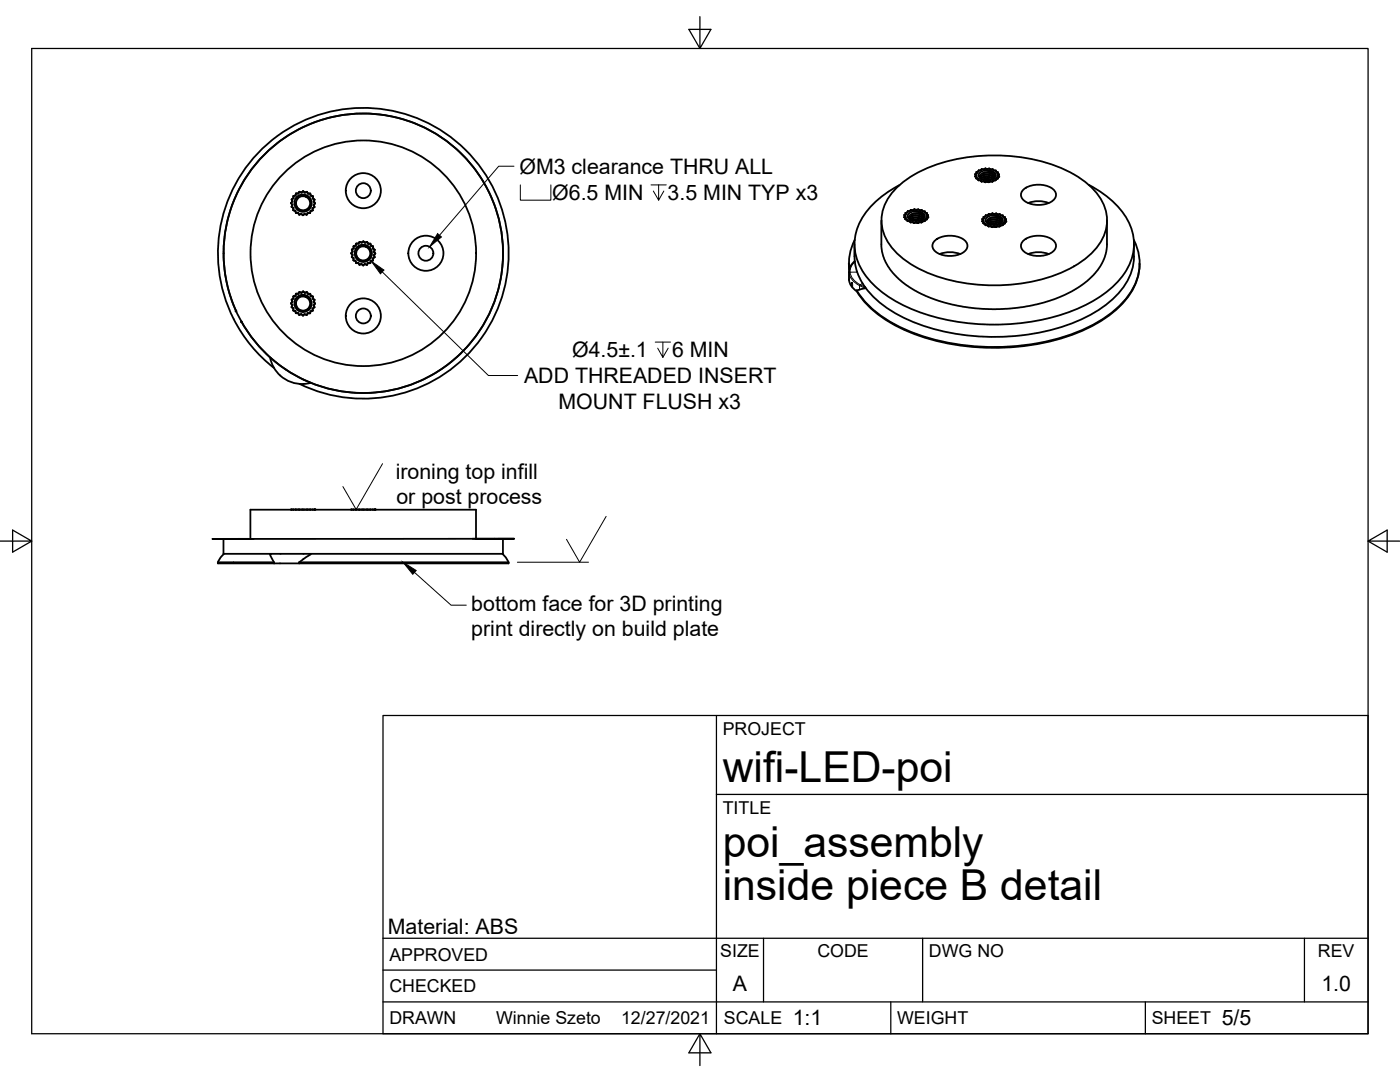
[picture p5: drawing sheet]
<svg xmlns="http://www.w3.org/2000/svg" width="279mm" height="216mm" viewBox="0 0 279 216" stroke-linecap="round" stroke-linejoin="round" font-family="sans-serif">
<!-- layer: Visible -->
<g fill="none" stroke="#000" stroke-width=".36">
<path d="M58.2 39.9l.2 .3-.3 .3M58.5 39.2l.1 .4-.4 .2M58.5 39.2h.1M58.6 39.4l-.2 .3M58.6 39.1h-.1M59 38.8l-.2 .3M59.1 38.6l-.1 .5h-.4M59.1 38.6l-.1 .1M59.1 39.5l-.1 .2M59.1 39.5a1.72 1.72 0 0 1 2.9 .2 1.72 1.72 0 0 1-1.5 2.5 1.72 1.72 0 0 1-1.5-2.5M59.3 39.3a1.59 1.59 0 0 1 2.1-.1 1.59 1.59 0 0 1 .4 2.1 1.59 1.59 0 0 1-2.1 .5l-.5-.6-.1-.9a1.42 1.42 0 0 0 1.3 1.6 1.42 1.42 0 0 0 1.5-1.3 1.42 1.42 0 0 0-1.4-1.5l-.9 .1-.6 .5M59.6 38.5l-.3 .1"/>
<path d="M59.7 38.3l-.1 .4-.5-.1M59.7 38.3h.1M59.8 38.2l-.1 .1M60.3 38.3l-.3 .1M60.4 38.2l-.2 .3-.4-.2M60.5 38.1h.1M60.5 38.2l.3 .3 .4-.2M60.7 38.3l.3 .1M61.1 39.3a1.41 1.41 0 0 0-2 1M61.2 38.3h.1M61.2 38.3l.2 .4 .4-.1M61.4 38.5l.3 .1"/>
<path d="M61.9 38.6h.1M61.9 38.7l.1 .4h.4M62 38.8l.2 .3M62.4 39.4l.2 .3M62.4 39.1l.1 .1M62.5 39.2l-.1 .4 .4 .2M62.7 39.8h.1M62.8 39.8l-.3 .5 .4 .3M178.7 37.7a24.3 24.3 0 0 1 14-6.3 34.9 34.9 0 0 1 21.6 3.4 12.6 12.6 0 0 1 6.4 7.4 9 9 0 0 1-3.6 9 28.7 28.7 0 0 1-16.8 5.7 33.5 33.5 0 0 1-17.8-3.8 12.6 12.6 0 0 1-6.4-7.4 8.4 8.4 0 0 1 2.6-8zM194.6 35.2h.1M194.6 34.8l.3 .2-.3 .2M194.6 35.2l.4 .1-.2 .3"/>
<path d="M194.6 35.2v.1M194.6 34.8h.1M194.8 34.9v.2M194.8 35.6h.1M194.8 35.3l.1 .2M194.8 34.4l.2 .2-.4 .2M194.9 35.6l.4 .1v.3M194.9 35.6v.1M194.9 34.3h.1M194.9 34.5l-.1 .2M195.1 35.7l.2 .1M195.3 34.1v.2h-.4"/>
<path d="M195.3 35.9v.1M195.3 36l.4-.1 .2 .4M195.3 34.2l-.2 .1M195.4 34.6a2.32 2.32 0 0 1 3.2 0 .88 .88 0 0 1-.9 1.3 2.13 2.13 0 0 1-2.4-.7zM195.5 36l.3 .1M195.6 35.4l.4-.5 1.2-.1 .8 .2 .4 .5M195.6 35.5l.5-.5 1-.1 .8 .2 .4 .4M195.7 35.6l.4-.3 .9-.1 .7 .2 .5 .3M195.8 35.7l.5-.3 .7-.1 .6 .1 .5 .3M195.8 33.9l-.2 .1M195.9 33.8l-.1 .2h-.4M195.9 36.2h.1"/>
<path d="M195.9 36.2l.4-.1 .3 .3M196 35.8l1.1-.2 .7 .3M196.1 36.2l.4 .1M196.2 34.6a1.92 1.92 0 0 1 2.1 .4M196.2 35.9l.9-.1 .6 .1M196.5 33.7l-.3 .1M196.5 34l1.3 .4 .5 .6M196.6 36.3h.1M196.6 33.6l-.2 .2-.5-.1M196.6 33.6v.1M196.6 33.6l.4 .2 .4-.2 .3 .2h.4M196.9 33.7h.3"/>
<path d="M197 36.2l.1 .1M197 34l.9 .2 .6 .5 .1 .5-.4 .5M197.2 36.3h-.4M197.6 33.7l.3 .1M197.6 36.1l.2 .1M197.9 36.2l-.4 .1M198 36.2l-.4-.1-.3 .3-.3-.2-.3 .2M198 36.2l.1 .1M198.1 36.2h.1M198.1 36.2h-.1M198.1 33.7l.1 .1M198.1 33.8l.1 .2h.5"/>
<path d="M198.2 36h.2M198.2 33.9l.3 .1M198.3 35l.1 .3-.1 .3M198.4 35.3a1.82 1.82 0 0 0-2.7-.4l-.2 .4 .4 .4M198.5 36l-.3 .1M198.6 35.7l.2 .1M198.7 36h.1M198.7 36h-.5l-.1 .2M198.7 34h.1M198.7 34.2l.2 .1M198.7 34v.3l.4 .1M198.9 35.7l-.2 .1"/>
<path d="M199 35.4l.1 .1M199.1 34.5l.1 .2M199.1 35.6l-.5 .1 .1 .3M199.1 35.6h.1M199.1 34.3l-.1 .3 .3 .2M199.2 35.3l-.1 .2M199.2 34.9l-.1 .1M199.2 35.1l.1 .1M199.3 34.9v.2M199.3 34.9h.1M199.3 35.2l-.3 .2 .1 .2M199.3 35.2h.1"/>
<path d="M199.4 34.8l-.3 .2 .2 .2M199.4 35.2h.1M199.4 34.8h.1M204.3 37.8a5.1 5.1 0 0 1 5.9 0 1.45 1.45 0 0 1-.5 2.5 5.2 5.2 0 0 1-5.4-.4 1.35 1.35 0 0 1 0-2.1zM217.3 36.9a16.6 16.6 0 0 1 8.5 8.8 10.4 10.4 0 0 1-3.1 10.9 29 29 0 0 1-14.5 7.2 45 45 0 0 1-27.8-2.8 18.8 18.8 0 0 1-8.7-7.6 10.2 10.2 0 0 1 2.3-12.4 21.6 21.6 0 0 1 5.5-4.1M58.1 40.6l.3 .3-.2 .4M58.1 40.6h.1M58.1 40.5h.1M58.2 59.9l.2 .3-.3 .3M58.2 41.3l.4 .2-.1 .5M58.2 59.7v.1M58.2 40.7l.1 .4"/>
<path d="M58.3 40l-.1 .4M58.4 41.4l.2 .3M58.5 59.2l.1 .4-.4 .2M58.5 42h.5l.1 .5M58.5 42h.1M58.6 59.4l-.2 .3M58.8 42l.2 .2M59 58.8l-.2 .3M59.1 42.5l.4-.1 .2 .4M59.1 58.6l-.1 .5h-.5M59.1 42.5h.1M59.1 58.6l-.1 .1"/>
<path d="M59.1 59.5a1.6 1.6 0 0 1 2.1-.5 1.6 1.6 0 0 1 .7 2.1 1.6 1.6 0 0 1-2 .8l-.7-.7-.1-.9a1.43 1.43 0 0 0 1.3 1.6 1.43 1.43 0 0 0 1.5-1.3 1.43 1.43 0 0 0-1.4-1.5l-.9 .1-.6 .6 .1-.3M59.3 59.3a1.73 1.73 0 0 1 2.8 .7 1.73 1.73 0 0 1-1.8 2.3 1.73 1.73 0 0 1-1.3-2.6M59.3 42.5l.3 .1M59.6 58.5l-.3 .1M59.7 58.3l-.1 .4-.5-.1M59.7 58.3h.1M59.8 42.8l.3-.2 .4 .3M59.8 58.2l-.1 .1M60 42.7l.3 .1M60.3 58.3l-.3 .1M60.4 58.2l-.2 .3-.4-.2M60.5 42.9h.1"/>
<path d="M60.5 58.1h.1M60.5 58.2l.3 .3 .4-.2M60.7 58.3l.3 .1M61 42.7l-.3 .1M61.1 59.3a1.41 1.41 0 0 0-2 1M61.2 58.3h.1M61.2 42.8l-.4-.2-.3 .3M61.3 58.3l.1 .4 .5-.1M61.4 58.5l.3 .1M61.6 42.5l-.3 .1M61.8 58.6h.1M61.9 42.5l-.5-.1-.1 .4"/>
<path d="M61.9 58.6h.1M61.9 58.7l.1 .4h.4M62 58.8l.2 .3M62.2 42l-.3 .3M62.4 59.4l.2 .3M62.4 42l-.5 .1v.4M62.4 59.1l.1 .1M62.4 41.9v.1M62.5 59.2l-.1 .4 .4 .2M62.6 41.4l-.2 .3M62.7 40v.4M62.7 40.7v.4"/>
<path d="M62.7 41.4l-.4 .1 .1 .5M62.7 59.8h.1M62.8 41.3h-.1M62.8 59.8l-.3 .5 .4 .3M62.8 41.3h.1M62.9 40.5v.1M62.9 40.5l-.4 .4 .3 .4M70.1 50.6l.3 .3-.2 .4M70.1 50.6h.1M70.2 49.9l.2 .3-.3 .4M70.2 51.3l.4 .2-.1 .4M70.2 51.3v.1"/>
<path d="M70.3 50.7v.3M70.3 50v.3M70.4 51.4l.2 .3M70.5 51.9l.1 .1M70.5 52h.5l.1 .5M70.5 49.1l.2 .5-.5 .2M70.5 52h.1M70.5 49.1v.1M70.6 49.4l-.2 .3M70.8 52l.2 .2M71 48.8l-.2 .3M71.1 48.6l-.1 .5h-.4"/>
<path d="M71.1 52.5l.4-.1 .2 .4M71.1 52.5h.1M71.1 48.6l-.1 .1M71.2 49.4a1.6 1.6 0 0 1 2.2-.3 1.6 1.6 0 0 1 .4 2.1 1.6 1.6 0 0 1-2.1 .6l-.5-.6-.1-.9a1.43 1.43 0 0 0 1.3 1.6 1.43 1.43 0 0 0 1.5-1.4 1.43 1.43 0 0 0-1.5-1.4l-.8 .1-.6 .5zM71.3 49.3a1.73 1.73 0 0 1 2.8 .7 1.73 1.73 0 0 1-1.7 2.3 1.73 1.73 0 0 1-1.4-2.6M71.3 52.5l.3 .1M71.6 48.5l-.3 .1M71.7 52.8h.1M71.8 48.3l-.2 .4-.5-.1M71.8 52.8l.3-.2 .3 .4M71.8 52.8v.1M71.8 48.3h-.1"/>
<path d="M71.8 48.3h.1M72 52.7l.3 .1M72.3 48.3h-.3M72.4 48.2l-.2 .3-.4-.2M72.4 53h.1M72.5 53h.1M72.5 48.2h.1M72.6 48.2l.2 .3 .4-.2M72.7 48.3h.3M73 52.7l-.3 .1M73.1 49.3a1.41 1.41 0 0 0-2 1M73.2 52.9l-.4-.3-.3 .4"/>
<path d="M73.2 52.8h.1M73.2 48.3l.2 .4 .5-.1M73.2 52.8v.1M73.4 48.5l.3 .1M73.7 52.5l-.3 .1M73.9 48.6l.1 .1M73.9 48.7l.1 .4h.4M74 48.8l.2 .3M74.2 52l-.2 .2M74.4 49.1h.1M74.4 49.4l.2 .3M74.4 51.9v.1"/>
<path d="M74.4 52h-.5v.5l-.5-.1-.2 .4M74.4 49.1l.1 .1M74.5 49.2l-.1 .4 .3 .2M74.6 51.4l-.2 .3M74.7 50l.1 .4M74.7 51.4l-.4 .1 .1 .5M74.8 50.7l-.1 .4M74.8 51.3v.1M74.8 49.8l-.3 .5 .4 .2M74.9 50.6l-.4 .3 .3 .3M169.4 52.6v.1M169.4 52.7l.1 1.2"/>
<path d="M169.4 55.7a2.91 2.91 0 0 0 1.6 2.4M170.5 48.7v2.5a10.3 10.3 0 0 0 2.1 6M170.6 52.1l-.7 .7-.4 .9-.1 2M170.6 47.9a10.1 10.1 0 0 0-1.1 5.9M172.6 57.2v.1M172.8 57.5l-1.8 .5v.1M175.9 44v5.2l.4 2 .4 1.1 1.1 1.7 2.3 2.3 2.4 1.6 1.6 .9 4.3 1.5 5 1.1 4.7 .3 2.8-.1 3.1-.3 4.6-1 3.8-1.4 1.9-1 2.2-1.5 1.4-1.2 1.1-1.3 1-1.4 .5-1.2 .4-2.1v-5.2M180.5 43.3h.1M180.5 42.9l.3 .2-.3 .2M180.5 43.3l.3 .2-.1 .2M180.5 42.9v.1M180.5 43.3v.1"/>
<path d="M180.5 42.9h.1M180.6 43.1v.1M180.7 43.5v.1M180.7 43.7v.1M180.7 42.5l.2 .3-.4 .1M180.7 43.8h.4v.3M180.7 43.8h.1M180.7 42.5v.1M180.8 42.7l-.1 .1M180.9 43.8l.2 .2M181.1 44.1h.1M181.1 42.3l-.1 .1"/>
<path d="M181.1 42.2l.1 .2-.5 .1M181.1 44.1h.5l.1 .2M181.1 44.1l.1 .1M181.1 42.2h.1M181.4 44.1l.3 .2M181.4 43.6l.3-.4 1.1-.3 .7 .2 .7 .5M181.4 43.6l.5-.4 .8-.2 1.1 .3 .4 .4M181.5 43.8l.5-.3 .9-.2 .6 .2 .5 .3M181.7 42l-.2 .1M181.7 44.3v.1M181.7 44.3l.1 .1M181.8 41.9l-.2 .2h-.5"/>
<path d="M181.8 44.4l.4-.1 .2 .2M181.8 44.4h.1M181.8 41.9l-.1 .1M181.8 41.9h.1M181.9 43.9l1.1-.1 .7 .2M182 44.4h.3M182 42.7a1.92 1.92 0 0 1 2.2 .4M182.1 44l.9-.1 .5 .1M182.3 41.9h-.2M182.4 44.5h.1M182.5 44.5l.3-.2 .4 .2M182.5 41.8l-.3 .2-.4-.1"/>
<path d="M182.5 44.5h.1M182.5 41.8h-.1M182.5 41.8l.4 .1 .3-.1 .3 .2 .4-.1M182.5 41.8h.1M182.6 42.1l-.2 .1 1.1 .2 .5 .4 .2 .3M182.6 42.1h.3M182.7 41.8l.3 .1M182.8 44.3l.2 .2M182.9 42.1l1.1 .4 .4 .4v.4a.56 .56 0 0 1-.4 .5 .56 .56 0 0 1-.6-.2l-.9-.1-.9 .3M182.9 42.1a1.25 1.25 0 0 1 1.6 1.3 2.23 2.23 0 0 1-3.3-.1 1.03 1.03 0 0 1 1.2-1.1M183 44.4h-.3M183.2 44.5h.1"/>
<path d="M183.4 41.9h.3M183.5 44.3l.1 .1M183.7 44.3l-.3 .1M183.9 44.4l-.4-.1-.3 .2M183.9 44.4h.1M183.9 41.9l.2 .3h.5M184 44.1l.2 .1M184 42l.3 .1M184.2 43.1l.1 .4-.2 .3M184.3 43.5a1.66 1.66 0 0 0-2.9-.2l.3 .6M184.3 44.1l-.3 .2M184.5 44.1h-.5v.3"/>
<path d="M184.5 44.1v.1M184.5 43.9h.2M184.5 44.1h.1M184.6 42.3l.2 .2M184.6 42.2l-.1 .2 .5 .1M184.8 43.8l-.2 .2M184.8 43.5l.2 .1M184.9 42.6l.1 .2M184.9 43.8l-.4 .1v.2M184.9 43.8h.1M185 42.5h.1M185 42.5l-.2 .3 .4 .1"/>
<path d="M185 43.4l-.1 .2M185.1 43.1l-.2 .1M185.1 43v.3M185.2 43.4l-.4 .1 .2 .3M185.2 43.4h.1M185.2 42.9l-.3 .3 .3 .1M185.2 43.3v.1M186.6 48a5.1 5.1 0 0 1 6 0 1.45 1.45 0 0 1-.5 2.5 5.2 5.2 0 0 1-5.5-.4 1.35 1.35 0 0 1 0-2.1zM187.5 50.7l1.2-.3 1.2-.1 1.7 .4M196 44.1h.1M196 44.1v.1M196 43.7h.1"/>
<path d="M196 43.7l.3 .2-.3 .2M196 44.2l.4 .1-.1 .3M196 43.7v.1M196.2 43.9v.1M196.2 44.5l.1 .1M196.2 44.3l.1 .1M196.3 43.3l.1 .3-.4 .1M196.3 44.6h.4v.3M196.3 43.3v.1M196.3 43.3h.1M196.3 43.5v.1M196.5 44.7l.2 .1"/>
<path d="M196.7 44.9h.1M196.7 43v.2l-.4 .1M196.7 44.9h.4l.2 .2M196.7 44.9v.1M196.7 43.1l-.1 .2M196.8 42.9l-.1 .1M197 45l.2 .1M197 44.4l.1-.3 .4-.2 1-.2 .8 .3 .5 .4M197 44.4l.6-.5h.9l.6 .1 .6 .5M197.1 44.6l.5-.3 .6-.1a1.77 1.77 0 0 1 1.4 .4M197.2 44.6l.8-.3h.6l.9 .4M197.2 42.9l-.2 .1"/>
<path d="M197.3 45.1l.1 .1M197.3 45.1h.4l.3 .2M197.3 42.7l-.1 .3-.4-.1M197.3 42.7v.1M197.4 42.7h-.1M197.4 44.8l1.1-.2 .7 .2M197.6 45.2h.3M197.6 43.5a1.92 1.92 0 0 1 2.1 .4M197.6 44.8l.8-.1 .7 .2M197.9 42.7l-.3 .1M197.9 43l1.2 .3 .6 .6M198 45.3h.1"/>
<path d="M198 42.6l-.2 .2-.4-.1M198 45.3l.4-.2 .3 .2M198.1 42.6h-.1M198.1 42.6l.3 .2 .4-.2M198.2 42.9l-.3 .1M198.2 42.9l.3 .1M198.3 42.7h.3M198.4 45.1l.1 .2M198.5 42.9a1.25 1.25 0 0 1 1.6 1.3 2.23 2.23 0 0 1-3.4-.1 1.03 1.03 0 0 1 1.2-1.1M198.5 43l.7 .1 .7 .5 .1 .6-.4 .5M198.6 45.3h-.3M198.7 45.3h.1"/>
<path d="M198.8 45.3h.1M198.8 45.3h-.1M198.8 42.6h.1M198.8 42.6l.3 .2 .5-.1M199 42.7l.3 .1M199 45.1l.2 .1M199.3 45.2h-.3M199.4 45.2l-.4-.1-.2 .2M199.4 45.2h.1M199.5 45.2h.1M199.5 45.2h-.1M199.5 42.7l.1 .3h.5"/>
<path d="M199.6 44.9l.2 .1M199.6 42.9l.3 .1M199.7 43.9l.1 .4-.1 .3M199.8 44.3a1.63 1.63 0 0 0-2.9-.1l.4 .5M199.9 45l-.3 .1M200 45l-.4-.1-.1 .3M200 45h.1M200.1 44.7h.1M200.1 44.9h.1M200.1 43h.1M200.1 43.1l.2 .2M200.2 43l-.1 .3h.4"/>
<path d="M200.4 44.6l-.3 .2M200.4 44.3l.1 .1M200.5 43.5l.1 .2M200.5 44.6l-.4 .1v.2M200.5 44.6h.1M200.5 43.3l-.1 .3 .4 .1-.3 .3 .3 .2M200.6 44.3l-.1 .2M200.6 43.9l-.1 .1M200.7 44.1h.1M200.7 43.8v.3M200.8 44.2h.1M200.8 44.1l-.4 .2 .1 .3"/>
<path d="M204.3 48a5.1 5.1 0 0 1 5.9 0 1.45 1.45 0 0 1-.5 2.5 5.2 5.2 0 0 1-5.4-.4 1.35 1.35 0 0 1 0-2.1zM205.2 50.7l1.1-.3 1.3-.1 1.7 .4M205.2 40.5l1.1-.3 1.3-.1 1.7 .4M226.3 47.9a10.4 10.4 0 0 1-1.8 11.9 26.4 26.4 0 0 1-12.8 7.6 47.1 47.1 0 0 1-31.8-2 20.7 20.7 0 0 1-8.9-7.5M226.3 48.7a12.3 12.3 0 0 1-5 11.7 33.8 33.8 0 0 1-17.4 6.5 42.8 42.8 0 0 1-25.3-4.5 19.3 19.3 0 0 1-5.9-5.1M227.4 52.6a11.7 11.7 0 0 1-4.2 8.8 33 33 0 0 1-17.7 7.5 46 46 0 0 1-26.2-3.6 20.2 20.2 0 0 1-8.3-7.2M47.1 62.1a27.9 27.9 0 0 1 21.2-39.1 27.9 27.9 0 0 1 31.9 30.9 27.9 27.9 0 0 1-38.4 22.4M48.2 64.2a27.9 27.9 0 0 0 5.9 7.3M53.9 71.3a6.5 6.5 0 0 0 8.1 5.1M54 71.5a29.4 29.4 0 0 0 7.7 4.7M54.7 73.5a29 29 0 0 1 5.1-49 29 29 0 0 1 41.7 26 29 29 0 0 1-41.8 26.1M58.1 60.6l.3 .3-.2 .4"/>
<path d="M58.1 60.6h.1M58.2 61.4l.4 .1-.1 .5M58.2 60.7l.1 .4M58.3 60l-.1 .4M58.4 61.4l.2 .3M58.5 62h.5l.1 .5M58.5 62h.1M58.8 62l.2 .3M59.1 62.5l.4-.1 .2 .4M59.3 62.5l.3 .1M59.8 62.9l.3-.3 .4 .3M60 62.7l.3 .1"/>
<path d="M60.5 63h.1M61 62.7l-.3 .1M61.2 62.8l-.4-.2-.3 .4M61.6 62.5l-.3 .1M61.7 76.3h.1M61.8 62.5l-.4-.1-.1 .4M62.2 62l-.3 .3M62.4 62l-.5 .1-.1 .4M62.4 61.9v.1M62.6 61.4l-.2 .3M62.7 60v.4M62.7 60.7v.4"/>
<path d="M62.7 61.4l-.4 .1 .1 .5M62.9 60.5v.1M62.9 60.5l-.4 .4 .2 .5M43.5 112.2h11.2M44.6 107.5v3h9.4M44.7 110.5l-.8 1-.4 .9h11.2M54 110.5l-.1 .1 .1 .3 .7 1.5M54.7 112.4h5M58.1 101.7h.4M58.1 101.7h.1M58.2 101.7h.1M58.5 101.7h.1"/>
<path d="M58.5 101.7h.5M59 101.7h.1M59 101.7h.7M59.5 101.7h.1M59.7 101.7h.1M59.7 101.7h.7M59.7 112.2h41.8M59.7 112.2v.2M60.1 101.7h.1M60.4 101.7h.1M60.4 101.7h1M60.8 101.7h.1"/>
<path d="M61.2 101.7h.1M61.4 101.7h1.5M61.4 101.7h.1M61.8 101.7h.2M62 110.5v.1l-2.3 1.6M62.4 101.7h.1M62.7 101.7h.1M62.8 101.7h.1M62.9 101.7h.1M70.1 101.7h.4M70.1 101.7h.1M70.2 101.7h.1"/>
<path d="M70.5 101.7h.1M70.5 101.7h.5M71 101.7h.1M71 101.7h.7M71.5 101.7h.1M71.7 101.7h.1M71.7 101.7h.7M72.1 101.7h.1M72.4 101.7h.1M72.4 101.7h1M72.8 101.7h.1M73.2 101.7h.1"/>
<path d="M73.4 101.7h1.5M73.4 101.7h.1M73.8 101.7h.1M73.9 101.7h.1M74.4 101.7h.1M74.7 101.7h.1M74.9 101.7h.1M94.3 107.5h.7v-5.8h-45v5.8h.7M95 107.5h5.4h-55.8h5.4M100.3 110.5l.7 .8 .5 .9M100.4 107.5v3h-46.4M101.5 112.2v.2h-41.8"/>
<circle cx="72.5" cy="38" r="1.49"/>
<circle cx="72.5" cy="38" r="3.5"/>
<circle cx="72.5" cy="50.5" r="22.5"/>
<circle cx="72.5" cy="50.5" r="27.9"/>
<circle cx="85" cy="50.5" r="1.49"/>
<circle cx="85" cy="50.5" r="3.5"/>
<circle cx="72.5" cy="63" r="1.49"/>
<circle cx="72.5" cy="63" r="3.5"/>
</g>
<g fill="#000" stroke="#000" stroke-width=".2">
<circle cx="199.1" cy="35.5" r=".17"/>
<circle cx="199.3" cy="35.2" r=".17"/>
<circle cx="185.2" cy="43.3" r=".17"/>
<circle cx="200.5" cy="44.4" r=".17"/>
<circle cx="200.8" cy="44.2" r=".17"/>
<circle cx="47.1" cy="62.1" r=".17"/>
<circle cx="48.2" cy="64.2" r=".17"/>
<circle cx="62.9" cy="101.7" r=".17"/>
<circle cx="74.9" cy="101.7" r=".17"/>
</g>
<!-- layer: Visible Narrow -->
<path d="M169.4 54.2a4.1 4.1 0 0 0 3.3 3.3M169.7 54.3a3.4 3.4 0 0 0 2 2.5M169.7 54.3l-.2 .1-.1 1.5M169.9 56.3l.3 .3-.1 .7-.2-.2zM170.6 52.2a2.64 2.64 0 0 0-.9 2.1M171 54.3h-1.3M171.5 57v.8M171.7 56.8l-.1 .2M171.7 56.8l.9 .4M172.1 56.6l-.4 .2" fill="none" stroke="#000" stroke-width=".2"/>
<!-- layer: Border -->
<path d="M6.3 9.7h266.7v196.6h-266.7zM139.7 3.3v6.4l2.2-3.8h-4.4l2.2 3.8M0 108h6.3l-3.8-2.2v4.4l3.8-2.2M273 108l3.8 2.2v-4.4l-3.8 2.2h6.4M139.7 206.3l-2.2 3.8h4.4l-2.2-3.8v6.3" fill="none" stroke="#000" stroke-width=".25"/>
<!-- layer: Titleblock -->
<path d="M76.4 142.8h196.6v63.5h-196.6zM143 158.5h130M143 142.8v63.5M76.4 199.9h196.6M76.4 193.6h66.6M76.4 187.2h196.6M152.4 187.2v12.7M177.8 199.9v6.4M184.1 187.2v12.7M228.6 199.9v6.4M260.3 187.2v12.7" fill="none" stroke="#000" stroke-width=".25"/>
<!-- layer: Annotations -->
<path d="M87.3 46.6l.8 .7-2.4 2zM80.4 112.2l2.7 1.6-.7 .8z" fill="#000" stroke="#000" stroke-width=".2"/>
<path d="M102.6 33.2h-3.1l-11.8 13.7M103.8 36.9v3h6.1v-3M129.9 36.9h3.1M131.4 36.9v3l-1-1.8M132.5 38.1l-1.1 1.8M76.3 92.5l-5.2 9.2-2.7-4.6M72.2 101.7h.7M82.7 114.2l7.3 6.6h3.1M103.3 112.2h14.2M121 103l-5.3 9.2-2.6-4.6" fill="none" stroke="#000" stroke-width=".2"/>
<!-- layer: Dimensions -->
<path d="M76.3 54.3l21.2 20.6h5.8M130.8 68.3h3M132.3 68.3v3l-1-1.8M133.3 69.5l-1 1.8" fill="none" stroke="#000" stroke-width=".2"/>
<path d="M74.1 52.1l2.5 1.8-.7 .7z" fill="#000" stroke="#000" stroke-width=".2"/>
<g font-size="8.5">
<text x="144.3" y="156">wifi-LED-poi</text>
<text x="144.3" y="171">poi_assembly</text>
<text x="144.3" y="179.6">inside piece B detail</text>
</g>
<g font-size="4.3">
<text x="103.7" y="34.8">ØM3 clearance THRU ALL</text>
<text x="110.2" y="39.9">Ø6.5 MIN</text>
<text x="133.2" y="39.9">3.5 MIN TYP x3</text>
<text x="114.2" y="71.3">Ø4.5±.1</text>
<text x="134.1" y="71.3">6 MIN</text>
<text x="104.6" y="76.5">ADD THREADED INSERT</text>
<text x="111.5" y="81.6">MOUNT FLUSH x3</text>
<text x="79" y="95.5">ironing top infill</text>
<text x="79.1" y="100.6">or post process</text>
<text x="94.1" y="121.9">bottom face for 3D printing</text>
<text x="94.1" y="127">print directly on build plate</text>
<text x="77.4" y="186.4">Material: ABS</text>
<text x="146.3" y="197.7">A</text>
<text x="263.7" y="197.7">1.0</text>
<text x="158.2" y="204.6">1:1</text>
<text x="243.8" y="204.6">5/5</text>
</g>
<g font-size="3.5">
<text x="144.3" y="146.6">PROJECT</text>
<text x="144.3" y="162.3">TITLE</text>
<text x="77.7" y="191.7">APPROVED</text>
<text x="143.7" y="191">SIZE</text>
<text x="163.1" y="191">CODE</text>
<text x="185.4" y="191">DWG NO</text>
<text x="263" y="191">REV</text>
<text x="77.7" y="198">CHECKED</text>
<text x="77.7" y="204.4">DRAWN</text>
<text x="99" y="204.4">Winnie Szeto</text>
<text x="124" y="204.4">12/27/2021</text>
<text x="144.5" y="204.4">SCALE</text>
<text x="179" y="204.4">WEIGHT</text>
<text x="229.8" y="204.4">SHEET</text>
</g>
</svg>
